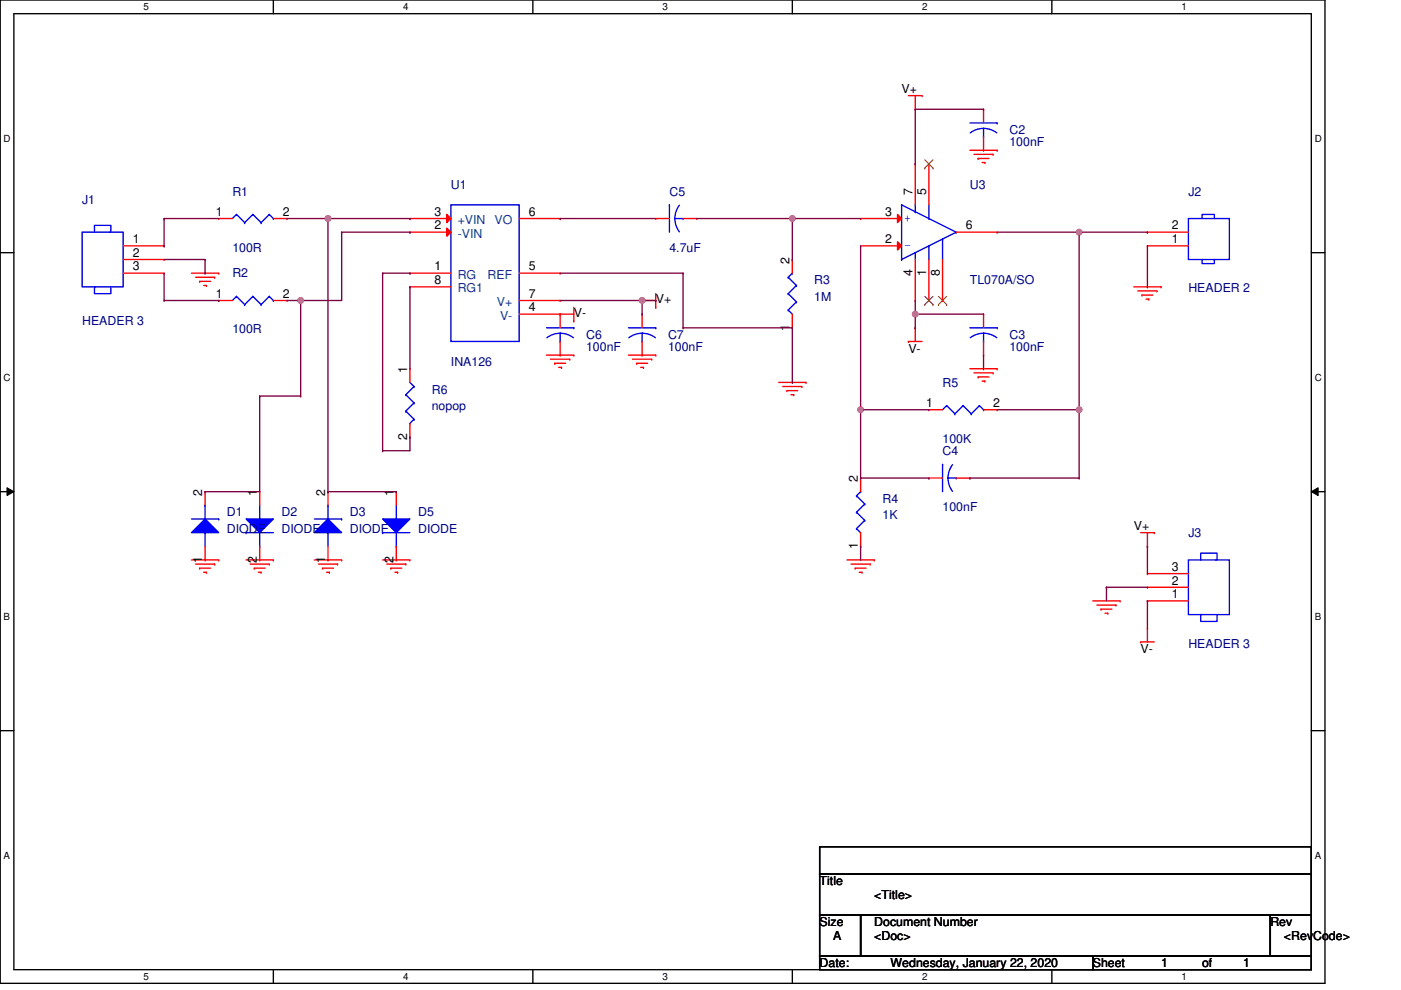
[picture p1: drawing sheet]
<svg xmlns="http://www.w3.org/2000/svg" width="297mm" height="210mm" viewBox="0 0 297 210" stroke-linecap="round" stroke-linejoin="round" font-family="sans-serif">
<path d="M0 0h280.9v208.5h-280.9zM2.9 2.9h275.1v202.7h-275.1z" fill="none" stroke="#000" stroke-width=".29"/>
<g fill="#fff">
<path d="M30.4 .3h1.2v2.3h-1.2z"/>
<path d="M30.4 205.9h1.2v2.3h-1.2z"/>
</g>
<path d="M58 0v2.9M58 205.6v2.9" fill="none" stroke="#000" stroke-width=".29"/>
<g fill="#fff">
<path d="M85.5 .3h1.1v2.3h-1.1z"/>
<path d="M85.5 205.9h1.1v2.3h-1.1z"/>
</g>
<path d="M113 0v2.9M113 205.6v2.9" fill="none" stroke="#000" stroke-width=".29"/>
<g fill="#fff">
<path d="M140.5 .3h1.1v2.3h-1.1z"/>
<path d="M140.5 205.9h1.1v2.3h-1.1z"/>
</g>
<path d="M168 0v2.9M168 205.6v2.9" fill="none" stroke="#000" stroke-width=".29"/>
<g fill="#fff">
<path d="M195.5 .3h1.2v2.3h-1.2z"/>
<path d="M195.5 205.9h1.2v2.3h-1.2z"/>
</g>
<path d="M223 0v2.9M223 205.6v2.9" fill="none" stroke="#000" stroke-width=".29"/>
<g fill="#fff">
<path d="M250.5 .3h1.2v2.3h-1.2z"/>
<path d="M250.5 205.9h1.2v2.3h-1.2z"/>
<path d="M.8 28.2h1.5v2.4h-1.5z"/>
<path d="M278.7 28.2h1.5v2.4h-1.5z"/>
<path d="M.8 78.9h1.5v2.3h-1.5z"/>
<path d="M278.7 78.9h1.5v2.3h-1.5z"/>
</g>
<path d="M0 53.6h2.9M278 53.6h2.9" fill="none" stroke="#000" stroke-width=".29"/>
<g fill="#fff">
<path d="M.8 129.6h1.4v2.3h-1.4z"/>
<path d="M278.7 129.6h1.4v2.3h-1.4z"/>
</g>
<path d="M0 104.2h2.9M278 104.2h2.9" fill="none" stroke="#000" stroke-width=".29"/>
<path d="M1.5 103.4l1.4 .8-1.4 .9zM278 104.2l1.5-.8v1.7z" fill="#000"/>
<path d="M1.5 103.4l1.4 .8-1.4 .9zM278 104.2l1.5-.8v1.7z" fill="none" stroke="#000" stroke-width=".21"/>
<g fill="#fff">
<path d="M.8 180.3h1.4v2.3h-1.4z"/>
<path d="M278.7 180.3h1.4v2.3h-1.4z"/>
</g>
<path d="M0 154.9h2.9M278 154.9h2.9M173.8 179.5h104.2v5.8h-104.2zM173.8 194h8.7v8.7h-8.7zM173.8 185.3h104.2v8.7h-104.2zM182.5 194h86.8v8.7h-86.8zM269.3 194h8.7v8.7h-8.7zM173.8 202.7h57.9v2.9h-57.9zM231.7 202.7h46.3v2.9h-46.3z" fill="none" stroke="#000" stroke-width=".29"/>
<g fill="none" stroke="#f00" stroke-width=".29">
<path d="M192.6 20.3h2.9M194.1 23.2h.1M194.1 20.3v2.9M195.5 20.3h.1M205.6 31.9h5.8M206.5 32.7h4.1M207.4 33.6h2.3M207.4 33.6h.1M208.2 34.5h.6M208.8 34.5h.1M210.6 32.7h.1M211.4 31.9h.1"/>
<path d="M40.6 57.9h5.8M41.5 58.8h4M42.3 59.7h.1M42.3 59.7h2.3M45.5 58.8h.1M46.4 57.9h.1M46.4 46.3h.1M46.4 46.3h2.9M58 46.3h2.9M60.9 46.3h.1M168 55h.1M168 55v2.9"/>
<path d="M43.2 60.5h.6M43.8 60.5h.1M46.4 63.7h.1M46.4 63.7h2.9M58 63.7h2.9M60.9 63.7h.1M86.9 78.2h.1M86.9 78.2v2.9M115.9 75.3h5.8M116.7 76.2h4.1M117.6 77h2.3M117.6 77h.1"/>
<path d="M118.5 77.9h.6M118.8 66.6h.1M118.8 75.3h.1M118.8 66.6v2.9M118.8 72.4v2.9M118.8 66.6h2.9M119.1 77.9h.1M120.8 76.2h.1M121.7 75.3h.1M121.7 68.1h.1M121.7 65.2v2.9M133.2 75.3h5.8"/>
<path d="M134.1 76.2h4.1M135 77h.1M135 77h2.3M135.8 77.9h.6M136.1 63.7h.1M136.1 63.7h2.9M136.4 77.9h.1M138.2 76.2h.1M139 65.2h.1M139 75.3h.1M139 62.3v2.9M168 69.5h.1"/>
<path d="M168 66.6v2.9M192.6 72.4h2.9M192.6 72.4h.1M194.1 69.5h.1M194.1 69.5v2.9M205.6 78.2h5.8M206.5 79.1h4.1M207.4 79.9h2.3M207.4 79.9h.1M210.6 79.1h.1M211.4 78.2h.1M240.4 60.8h5.8"/>
<path d="M241.3 61.7h4M242.1 62.6h.1M242.1 62.6h2.3M243 63.4h.6M243.6 63.4h.1M245.3 61.7h.1M246.2 60.8h.1M86.9 92.7h.1M86.9 89.8v2.9M165.1 81.1h5.8M166 82h4M166.8 82.8h.1"/>
<path d="M166.8 82.8h2.3M167.7 83.7h.6M168.3 83.7h.1M170 82h.1M170.9 81.1h.1M208.2 80.8h.6M208.8 80.8h.1M40.6 118.7h5.8M41.5 119.6h4M45.5 119.6h.1M46.4 118.7h.1M52.2 118.7h5.8"/>
<path d="M53 119.6h4.1M57.1 119.6h.1M58 118.7h.1M66.6 118.7h5.8M67.5 119.6h4.1M71.6 119.6h.1M72.4 118.7h.1M81.1 118.7h5.8M82 119.6h4M86 119.6h.1M86.9 118.7h.1M179.6 118.7h5.8"/>
<path d="M180.4 119.6h4.1M182.5 115.8h.1M182.5 101.4h.1M182.5 101.4v2.8M182.5 112.9v2.9M184.5 119.6h.1M185.4 118.7h.1M241.8 112.9h2.9M243.3 115.8h.1M243.3 112.9v2.9M244.7 112.9h.1M42.3 120.5h.1"/>
<path d="M42.3 120.5h2.3M43.2 121.3h.6M43.8 121.3h.1M53.9 120.5h.1M53.9 120.5h2.3M54.8 121.3h.6M55.4 121.3h.1M68.4 120.5h.1M68.4 120.5h2.3M69.2 121.3h.6M69.8 121.3h.1M82.9 120.5h.1"/>
<path d="M82.9 120.5h2.3M83.7 121.3h.6M84.3 121.3h.1M181.3 120.5h2.3M181.3 120.5h.1M182.2 121.3h.6M182.8 121.3h.1M231.7 127.4h5.8M232.6 128.3h4M233.4 129.2h.1M233.4 129.2h2.3M234.3 130h.6"/>
<path d="M234.9 130h.1M236.6 128.3h.1M237.5 127.4h.1M241.8 136.1h2.9M241.8 136.1h.1M243.3 133.2h.1M243.3 133.2v2.9"/>
</g>
<g fill="none" stroke="#00f" stroke-width=".29">
<path d="M50.1 45.5h.1M50.1 45.5l-.8 .8M50.1 45.5l1.8 1.7M51.9 47.2h.1M53.6 45.5h.1M53.6 45.5l-1.7 1.7M53.6 45.5l1.8 1.7M55.4 47.2h.1M57.1 45.5h.1M57.1 45.5l-1.7 1.7M57.1 45.5l.9 .8M58 46.3h.1"/>
<path d="M95.6 43.4h14.5v29h-14.5zM167.1 58.8l1.8 1.7M167.1 58.8h.1M168 57.9h.1M168 57.9l-.9 .9M50.1 62.8h.1M50.1 62.8l-.8 .9M50.1 62.8l1.8 1.8M51.9 64.6h.1M53.6 62.8h.1M53.6 62.8l-1.7 1.8M53.6 62.8l1.8 1.8"/>
<path d="M55.4 64.6h.1M57.1 62.8h.1M57.1 62.8l-1.7 1.8M57.1 62.8l.9 .9M58 63.7h.1M115.9 69.5h5.8M118.8 70.7l1.5 .2 1.3 .7M118.8 72.4h.1M118.8 70.7v1.7M118.8 70.7l-1.5 .2-1.4 .7M121.7 69.5h.1M167.1 62.3l1.8 1.7"/>
<path d="M167.1 65.7l.9 .9M167.1 65.7h.1M167.1 62.3h.1M168.9 64h.1M168.9 60.5h.1M168.9 64l-1.8 1.7M168.9 60.5l-1.8 1.8M86 83.7h.1M86 87.2h.1M86 83.7l1.8 1.7M86 87.2l1.8 1.7M86.9 89.8h.1"/>
<path d="M86.9 81.1l.9 .9M87.8 82h.1M87.8 85.4h.1M87.8 88.9h.1M87.8 82l-1.8 1.7M87.8 85.4l-1.8 1.8M87.8 88.9l-.9 .9M181.6 112.1l.9 .8M181.6 108.6l1.7 1.7M181.6 105.1l1.7 1.8M181.6 112.1h.1M181.6 108.6h.1"/>
<path d="M181.6 105.1h.1M182.5 104.2h.1M182.5 104.2l-.9 .9M183.3 110.3h.1M183.3 106.9h.1M183.3 110.3l-1.7 1.8M183.3 106.9l-1.7 1.7"/>
</g>
<path d="M94.7 48.4l.9 .8-.9 .9z" fill="#f00"/>
<path d="M86.9 49.2h.1M86.9 49.2h8.7M94.7 48.4l.9 .8-.9 .9z" fill="none" stroke="#f00" stroke-width=".29"/>
<path d="M94.7 45.5l.9 .8-.9 .9z" fill="#f00"/>
<g fill="none" stroke="#f00" stroke-width=".29">
<path d="M86.9 46.3h.1M86.9 57.9h.1M86.9 46.3h8.7M86.9 57.9h8.7M94.7 45.5l.9 .8-.9 .9zM110.1 46.3h8.7M110.1 57.9h8.7M118.8 46.3h.1M118.8 57.9h.1M86.9 60.8h.1M86.9 60.8h8.7M110.1 66.6h8.7"/>
<path d="M110.1 63.7h8.7M118.8 66.6h.1M118.8 63.7h.1M196.9 101.4h2.9M196.9 101.4h.1M202.7 101.4h2.9M205.6 101.4h.1M243.3 127.4h8.7M243.3 124.5h8.7M243.3 121.6h8.7M243.3 127.4h.1M243.3 124.5h.1"/>
<path d="M243.3 121.6h.1"/>
</g>
<g fill="none" stroke="#00f" stroke-width=".29">
<path d="M191.2 55h.1M191.2 43.4h.1M191.2 43.4v11.6M191.2 43.4l11.5 5.8M194.1 53.6h.1M194.1 44.9h.1M194.1 43.4v1.5M194.1 53.6v1.4M196.9 52.1h.1M196.9 46.3h.1M196.9 43.4v2.9M196.9 52.1v2.9"/>
<path d="M199.8 50.7h.1M199.8 50.7v4.3M202.7 49.2h.1M202.7 49.2l-11.5 5.8M199.8 98.5h.1M199.8 98.5v5.7M202 98.5l-.8 1.4-.2 1.5M201 101.4l.2 1.4 .8 1.4M201 101.4h1.7M202.7 101.4h.1M252 118.7h8.6v11.6h-8.6zM254.6 118.7v-1.4h3.4v1.4h-.2"/>
<path d="M254.9 130.3h-.3v1.5h3.4v-1.5"/>
</g>
<path d="M190.3 45.5l.9 .8-.9 .9z" fill="#f00"/>
<path d="M182.5 46.3h.1M182.5 46.3h8.7M190.3 45.5l.9 .8-.9 .9z" fill="none" stroke="#f00" stroke-width=".29"/>
<path d="M190.3 51.3l.9 .8-.9 .9z" fill="#f00"/>
<g fill="none" stroke="#f00" stroke-width=".29">
<path d="M194.1 34.8h.1M194.1 34.8v8.6M196.9 34.8h.1M196.9 34.8v8.6M182.5 52.1h.1M182.5 52.1h8.7M190.3 51.3l.9 .8-.9 .9zM194.1 55v8.7M196.9 55v8.7M199.8 55v8.7M202.7 49.2h8.7M211.4 49.2h.1"/>
<path d="M194.1 63.7h.1M196.9 63.7h.1M199.8 63.7h.1"/>
</g>
<path d="M196.1 35.6h.1M196.1 33.9l1.7 1.7M197.8 33.9l-1.7 1.7M197.8 35.6h.1M196.1 64.6h.1M196.1 62.8l1.7 1.8M197.8 62.8l-1.7 1.8M197.8 64.6h.1M199 64.6h.1M199 62.8l1.7 1.8M200.7 62.8l-1.7 1.8M200.7 64.6h.1" fill="none" stroke="#7f4000" stroke-width=".21"/>
<path d="M69.5 110l2.9 2.9h-5.8z" fill="#00f"/>
<g fill="none" stroke="#00f" stroke-width=".29">
<path d="M133.2 69.5h5.8M136.1 72.4h.1M136.1 70.7v1.7M136.1 70.7l-1.5 .2-1.3 .7M136.1 70.7l1.5 .2 1.4 .7M139 69.5h.1M66.6 110h5.8M69.5 110l2.9 2.9h-5.8zM69.5 112.9h.1M69.5 107.1h.1M69.5 112.9v2.9M69.5 107.1v2.9"/>
<path d="M72.4 110h.1"/>
</g>
<path d="M136.1 66.6h.1M136.1 75.3h.1M136.1 66.6v2.9M136.1 72.4v2.9M69.5 104.2v2.9M69.5 104.2h.1M69.5 118.7h.1M69.5 115.8v2.9" fill="none" stroke="#f00" stroke-width=".29"/>
<path d="M52.2 110h5.8l-2.9 2.9z" fill="#00f"/>
<path d="M17.4 49.2h8.7v11.6h-8.7zM20 49.2v-1.4h3.5v1.4h-.3M20.3 60.8h-.3v1.5h3.5v-1.5M52.2 110h5.8l-2.9 2.9zM52.2 112.9h.1M52.2 112.9h5.8M55.1 115.8h.1M55.1 112.9v2.9M55.1 110h.1M55.1 107.1v2.9" fill="none" stroke="#00f" stroke-width=".29"/>
<path d="M26.1 52.1h8.7M26.1 55h8.7M26.1 57.9h8.7M34.8 52.1h.1M34.8 55h.1M34.8 57.9h.1M55.1 104.2v2.9M55.1 104.2h.1M55.1 118.7h.1M55.1 115.8v2.9" fill="none" stroke="#f00" stroke-width=".29"/>
<path d="M40.6 112.9l2.9-2.9 2.9 2.9z" fill="#00f"/>
<g fill="none" stroke="#00f" stroke-width=".29">
<path d="M205.6 26.1h5.8M208.5 29h.1M208.5 27.2v1.8M208.5 27.2l-1.5 .3-1.3 .7M208.5 27.2l1.5 .3 1.3 .7M211.4 26.1h.1M141.9 43.4h.1M141.9 43.4v5.8M143.1 46.3h1.7M143.1 46.3l.2 1.5 .7 1.4M144 43.5l-.7 1.3-.2 1.5M144.8 46.3h.1"/>
<path d="M205.6 69.5h5.8M208.5 72.4h.1M208.5 70.7v1.7M208.5 70.7l-1.5 .2-1.3 .7M208.5 70.7l1.5 .2 1.3 .7M211.4 69.5h.1M200.7 86l1.7 1.7M200.7 86h.1M200.7 86l-.9 .9M202.4 87.7h.1M204.2 86h.1M204.2 86l-1.8 1.7"/>
<path d="M204.2 86l1.7 1.7M205.9 87.7h.1M207.7 86l.8 .9M207.7 86h.1M207.7 86l-1.8 1.7M208.5 86.9h.1M40.6 112.9l2.9-2.9 2.9 2.9zM40.6 110h5.8M43.5 112.9h.1M43.5 107.1h.1M43.5 112.9v2.9M43.5 107.1v2.9"/>
<path d="M46.4 110h.1"/>
</g>
<g fill="none" stroke="#f00" stroke-width=".29">
<path d="M208.5 23.2h.1M208.5 31.9h.1M208.5 23.2v2.9M208.5 29v2.9M139 46.3h.1M139 46.3h2.9M144.8 46.3h2.9M147.7 46.3h.1M208.5 66.6h.1M208.5 75.3h.1M208.5 66.6v2.9M208.5 72.4v2.9"/>
<path d="M196.9 86.9h2.9M196.9 86.9h.1M208.5 86.9h2.9M211.4 86.9h.1M43.5 104.2v2.9M43.5 104.2h.1M43.5 118.7h.1M43.5 115.8v2.9"/>
</g>
<path d="M81.1 110h5.8l-2.9 2.9z" fill="#00f"/>
<path d="M252 46.3h8.6v8.7h-8.6zM254.9 55v.9h2.6v-.9M254.9 46.3v-.8h2.6v.8M81.1 110h5.8l-2.9 2.9zM81.1 112.9h.1M81.1 112.9h5.8M84 115.8h.1M84 112.9v2.9M84 110h.1M84 107.1v2.9" fill="none" stroke="#00f" stroke-width=".29"/>
<path d="M243.3 52.1h8.7M243.3 49.2h8.7M243.3 52.1h.1M243.3 49.2h.1M84 104.2v2.9M84 104.2h.1M84 118.7h.1M84 115.8v2.9" fill="none" stroke="#f00" stroke-width=".29"/>
<path d="M194.1 34.8h.1M208.5 23.2h.1M208.5 23.2h-14.4v11.6M211.4 49.2h17.4M228.8 49.2h.1M243.3 115.8h.1M243.3 115.8v5.8M234.6 124.5h.1M234.6 124.5v2.9M234.6 124.5h8.7M243.3 127.4h.1M243.3 127.4v5.8" fill="none" stroke="#7f0040" stroke-width=".29"/>
<circle cx="228.8" cy="49.2" r=".58" fill="#f0f"/>
<circle cx="228.8" cy="49.2" r=".58" fill="none" stroke="#f0f" stroke-width=".29"/>
<path d="M243.3 52.1v8.7M194.1 66.6h.1M194.1 63.7v2.9M194.1 66.6h14.4M243.3 60.8h.1" fill="none" stroke="#7f0040" stroke-width=".29"/>
<circle cx="194" cy="66.6" r=".58" fill="#f0f"/>
<circle cx="194" cy="66.6" r=".58" fill="none" stroke="#f0f" stroke-width=".29"/>
<path d="M182.5 52.1v34.8M194.1 69.5h.1M194.1 66.6v2.9M208.5 78.2h.1M208.5 75.3v2.9M182.5 86.9h.1" fill="none" stroke="#7f0040" stroke-width=".29"/>
<circle cx="182.5" cy="86.9" r=".58" fill="#f0f"/>
<circle cx="182.5" cy="86.9" r=".58" fill="none" stroke="#f0f" stroke-width=".29"/>
<path d="M243.3 49.2h.1M243.3 49.2h-14.5v37.7M211.4 86.9h17.4M228.8 86.9h.1M182.5 101.4h14.4M182.5 115.8h.1M182.5 115.8v2.9M196.9 101.4h.1M205.6 101.4h23.2M205.6 101.4h.1" fill="none" stroke="#7f0040" stroke-width=".29"/>
<circle cx="228.8" cy="86.9" r=".58" fill="#f0f"/>
<circle cx="228.8" cy="86.9" r=".58" fill="none" stroke="#f0f" stroke-width=".29"/>
<path d="M168 46.3h.1M168 55h.1M168 46.3v8.7M168 46.3h14.5M168 69.5v11.6M168 81.1h.1M182.5 86.9h14.4M182.5 86.9h.1M182.5 86.9v14.5M228.8 86.9v14.5M182.5 101.4h.1M228.8 101.4h.1" fill="none" stroke="#7f0040" stroke-width=".29"/>
<circle cx="168" cy="46.3" r=".58" fill="#f0f"/>
<circle cx="168" cy="46.3" r=".58" fill="none" stroke="#f0f" stroke-width=".29"/>
<g fill="none" stroke="#7f0040" stroke-width=".29">
<path d="M34.8 46.3h.1M34.8 52.1h.1M34.8 46.3h11.6M34.8 46.3v5.8M34.8 57.9v5.8M34.8 55h8.7M43.5 55h.1M43.5 57.9h.1M43.5 55v2.9M60.9 46.3h8.6M69.5 46.3h.1M72.4 49.2h.1"/>
<path d="M72.4 49.2v14.5M72.4 49.2h14.5M86.9 49.2h.1M118.8 46.3h.1M118.8 46.3h20.2M147.7 46.3h20.3M168 46.3h.1M34.8 63.7h.1M34.8 63.7h11.6M46.4 63.7h.1M60.9 63.7h2.8M63.7 63.7h.1"/>
<path d="M63.7 63.7v20.3M55.1 84h.1M55.1 84h8.6M55.1 84v20.2h-11.6M63.7 84h.1M43.5 104.2h.1"/>
</g>
<circle cx="63.7" cy="63.7" r=".58" fill="#f0f"/>
<circle cx="63.7" cy="63.7" r=".58" fill="none" stroke="#f0f" stroke-width=".29"/>
<path d="M86.9 46.3h.1M86.9 46.3h-17.4v57.9M63.7 63.7h.1M63.7 63.7h8.7M69.5 104.2h.1" fill="none" stroke="#7f0040" stroke-width=".29"/>
<circle cx="69.5" cy="46.3" r=".58" fill="#f0f"/>
<circle cx="69.5" cy="46.3" r=".58" fill="none" stroke="#f0f" stroke-width=".29"/>
<path d="M118.8 57.9h26M144.8 57.9h.1M144.8 57.9v11.6M118.8 63.7h17.3M136.1 63.7h.1M136.1 66.6h.1M136.1 63.7v2.9M144.8 69.5h23.2M144.8 69.5h.1M168 69.5h.1M69.5 104.2h14.5M84 104.2h.1" fill="none" stroke="#7f0040" stroke-width=".29"/>
<circle cx="136.1" cy="63.7" r=".58" fill="#f0f"/>
<circle cx="136.1" cy="63.7" r=".58" fill="none" stroke="#f0f" stroke-width=".29"/>
<path d="M81.1 57.9h.1M81.1 57.9v37.7M81.1 57.9h5.8M86.9 57.9h.1M86.9 60.8h.1M86.9 60.8v17.4M136.1 63.7h2.9M139 63.7h.1M81.1 95.6h.1M86.9 92.7h.1M86.9 92.7v2.9h-5.8" fill="none" stroke="#7f0040" stroke-width=".29"/>
<circle cx="228.8" cy="49.2" r=".58" fill="#f0f"/>
<circle cx="228.8" cy="49.2" r=".58" fill="none" stroke="#f0f" stroke-width=".29"/>
<circle cx="194" cy="66.6" r=".58" fill="#f0f"/>
<circle cx="194" cy="66.6" r=".58" fill="none" stroke="#f0f" stroke-width=".29"/>
<circle cx="182.5" cy="86.9" r=".58" fill="#f0f"/>
<circle cx="182.5" cy="86.9" r=".58" fill="none" stroke="#f0f" stroke-width=".29"/>
<circle cx="228.8" cy="86.9" r=".58" fill="#f0f"/>
<circle cx="228.8" cy="86.9" r=".58" fill="none" stroke="#f0f" stroke-width=".29"/>
<circle cx="168" cy="46.3" r=".58" fill="#f0f"/>
<circle cx="168" cy="46.3" r=".58" fill="none" stroke="#f0f" stroke-width=".29"/>
<circle cx="63.7" cy="63.7" r=".58" fill="#f0f"/>
<circle cx="63.7" cy="63.7" r=".58" fill="none" stroke="#f0f" stroke-width=".29"/>
<circle cx="69.5" cy="46.3" r=".58" fill="#f0f"/>
<circle cx="69.5" cy="46.3" r=".58" fill="none" stroke="#f0f" stroke-width=".29"/>
<circle cx="136.1" cy="63.7" r=".58" fill="#f0f"/>
<circle cx="136.1" cy="63.7" r=".58" fill="none" stroke="#f0f" stroke-width=".29"/>
<g font-size="2.6">
<text x="191.2" y="19.7">V+</text>
<text x="193.5" y="41.4" transform="rotate(-90 193.5 41.4)">7</text>
<text x="196.4" y="41.4" transform="rotate(-90 196.4 41.4)">5</text>
<text x="45.8" y="45.8">1</text>
<text x="60" y="45.8">2</text>
<text x="92.1" y="45.8">3</text>
<text x="112.1" y="45.8">6</text>
<text x="187.7" y="45.8">3</text>
<text x="28.1" y="51.5">1</text>
<text x="92.1" y="48.6">2</text>
<text x="187.7" y="51.5">2</text>
<text x="204.8" y="48.6">6</text>
<text x="248.5" y="51.5">1</text>
<text x="248.5" y="48.6">2</text>
<text x="28.1" y="54.4">2</text>
<text x="28.1" y="57.3">3</text>
<text x="92.1" y="57.3">1</text>
<text x="112.1" y="57.3">5</text>
<text x="167.4" y="55.9" transform="rotate(-90 167.4 55.9)">2</text>
<text x="193.5" y="58.5" transform="rotate(-90 193.5 58.5)">4</text>
<text x="196.4" y="58.5" transform="rotate(-90 196.4 58.5)">1</text>
<text x="199.3" y="58.5" transform="rotate(-90 199.3 58.5)">8</text>
<text x="45.8" y="63.1">1</text>
<text x="60" y="63.1">2</text>
<text x="92.1" y="60.2">8</text>
<text x="112.1" y="63.1">7</text>
<text x="139" y="64.3">V+</text>
<text x="112.1" y="66">4</text>
<text x="121.7" y="67.2">V-</text>
<text x="167.4" y="70.1" transform="rotate(-90 167.4 70.1)">1</text>
<text x="192.6" y="74.8">V-</text>
<text x="86.3" y="79.1" transform="rotate(-90 86.3 79.1)">1</text>
<text x="196.4" y="86.3">1</text>
<text x="210.6" y="86.3">2</text>
<text x="86.3" y="93.2" transform="rotate(-90 86.3 93.2)">2</text>
<text x="42.9" y="105.1" transform="rotate(-90 42.9 105.1)">2</text>
<text x="54.5" y="105.1" transform="rotate(-90 54.5 105.1)">1</text>
<text x="69" y="105.1" transform="rotate(-90 69 105.1)">2</text>
<text x="83.4" y="105.1" transform="rotate(-90 83.4 105.1)">1</text>
<text x="181.9" y="102.2" transform="rotate(-90 181.9 102.2)">2</text>
<text x="240.4" y="112.4">V+</text>
<text x="42.9" y="119.3" transform="rotate(-90 42.9 119.3)">1</text>
<text x="54.5" y="119.3" transform="rotate(-90 54.5 119.3)">2</text>
<text x="69" y="119.3" transform="rotate(-90 69 119.3)">1</text>
<text x="83.4" y="119.3" transform="rotate(-90 83.4 119.3)">2</text>
<text x="181.9" y="116.4" transform="rotate(-90 181.9 116.4)">1</text>
<text x="248.5" y="123.9">2</text>
<text x="248.5" y="121">3</text>
<text x="248.5" y="126.8">1</text>
<text x="241.8" y="138.5">V-</text>
<text x="173.8" y="187.7">Title</text>
<text x="185.4" y="190.6">&lt;Title&gt;</text>
<text x="173.8" y="196.4">Size</text>
<text x="185.4" y="196.4">Document Number</text>
<text x="269.3" y="196.4">Rev</text>
<text x="176.7" y="199.3">A</text>
<text x="185.4" y="199.3">&lt;Doc&gt;</text>
<text x="272.2" y="199.3">&lt;RevCode&gt;</text>
<text x="173.8" y="205.1">Date:</text>
<text x="188.8" y="205.1">Wednesday, January 22, 2020</text>
<text x="231.7" y="205.1">Sheet</text>
<text x="246.2" y="205.1">1</text>
<text x="254.9" y="205.1">of</text>
<text x="263.5" y="205.1">1</text>
</g>
<g font-size="2.6" fill="#00007f">
<text x="214" y="28.4">C2</text>
<text x="214" y="31">100nF</text>
<text x="49.3" y="41.5">R1</text>
<text x="95.6" y="40">U1</text>
<text x="141.9" y="41.5">C5</text>
<text x="205.6" y="40">U3</text>
<text x="252" y="41.5">J2</text>
<text x="17.4" y="43.2">J1</text>
<text x="49.3" y="53.3">100R</text>
<text x="141.9" y="53.3">4.7uF</text>
<text x="49.3" y="58.8">R2</text>
<text x="172.6" y="60.3">R3</text>
<text x="172.6" y="63.7">1M</text>
<text x="205.6" y="60.3">TL070A/SO</text>
<text x="252" y="62">HEADER 2</text>
<text x="17.4" y="69">HEADER 3</text>
<text x="49.3" y="70.7">100R</text>
<text x="124.3" y="71.9">C6</text>
<text x="141.6" y="71.9">C7</text>
<text x="214" y="71.9">C3</text>
<text x="95.6" y="77.6">INA126</text>
<text x="124.3" y="74.5">100nF</text>
<text x="141.6" y="74.5">100nF</text>
<text x="214" y="74.5">100nF</text>
<text x="91.5" y="83.4">R6</text>
<text x="199.8" y="82">R5</text>
<text x="91.5" y="86.9">nopop</text>
<text x="199.8" y="93.9">100K</text>
<text x="199.8" y="96.5">C4</text>
<text x="187.1" y="106.6">R4</text>
<text x="48.1" y="109.5">D1</text>
<text x="48.1" y="113">DIODE</text>
<text x="59.7" y="109.5">D2</text>
<text x="59.7" y="113">DIODE</text>
<text x="74.2" y="109.5">D3</text>
<text x="74.2" y="113">DIODE</text>
<text x="88.7" y="109.5">D5</text>
<text x="88.7" y="113">DIODE</text>
<text x="187.1" y="110.1">1K</text>
<text x="199.8" y="108.3">100nF</text>
<text x="252" y="113.8">J3</text>
<text x="252" y="137.3">HEADER 3</text>
</g>
<g font-size="2.6" fill="#00407f">
<text x="97" y="47.5">+VIN</text>
<text x="104.8" y="47.5">VO</text>
<text x="97" y="50.4">-VIN</text>
<text x="97" y="59.1">RG</text>
<text x="103.4" y="59.1">REF</text>
<text x="97" y="62">RG1</text>
<text x="105.4" y="64.9">V+</text>
<text x="106" y="67.8">V-</text>
</g>
<g font-size="2.6" fill="#00f">
<text x="191.7" y="47.1">+</text>
<text x="191.7" y="52.8">-</text>
</g>
<g font-size="2.1">
<text x="30.4" y="2.2">5</text>
<text x="85.5" y="2.2">4</text>
<text x="140.5" y="2.2">3</text>
<text x="195.5" y="2.2">2</text>
<text x="250.5" y="2.2">1</text>
<text x=".8" y="30.1">D</text>
<text x="278.7" y="30.1">D</text>
<text x=".8" y="80.8">C</text>
<text x="278.7" y="80.8">C</text>
<text x=".8" y="131.5">B</text>
<text x="278.7" y="131.5">B</text>
<text x=".8" y="182.1">A</text>
<text x="278.7" y="182.1">A</text>
<text x="30.4" y="207.8">5</text>
<text x="85.5" y="207.8">4</text>
<text x="140.5" y="207.8">3</text>
<text x="195.5" y="207.8">2</text>
<text x="250.5" y="207.8">1</text>
</g>
</svg>
